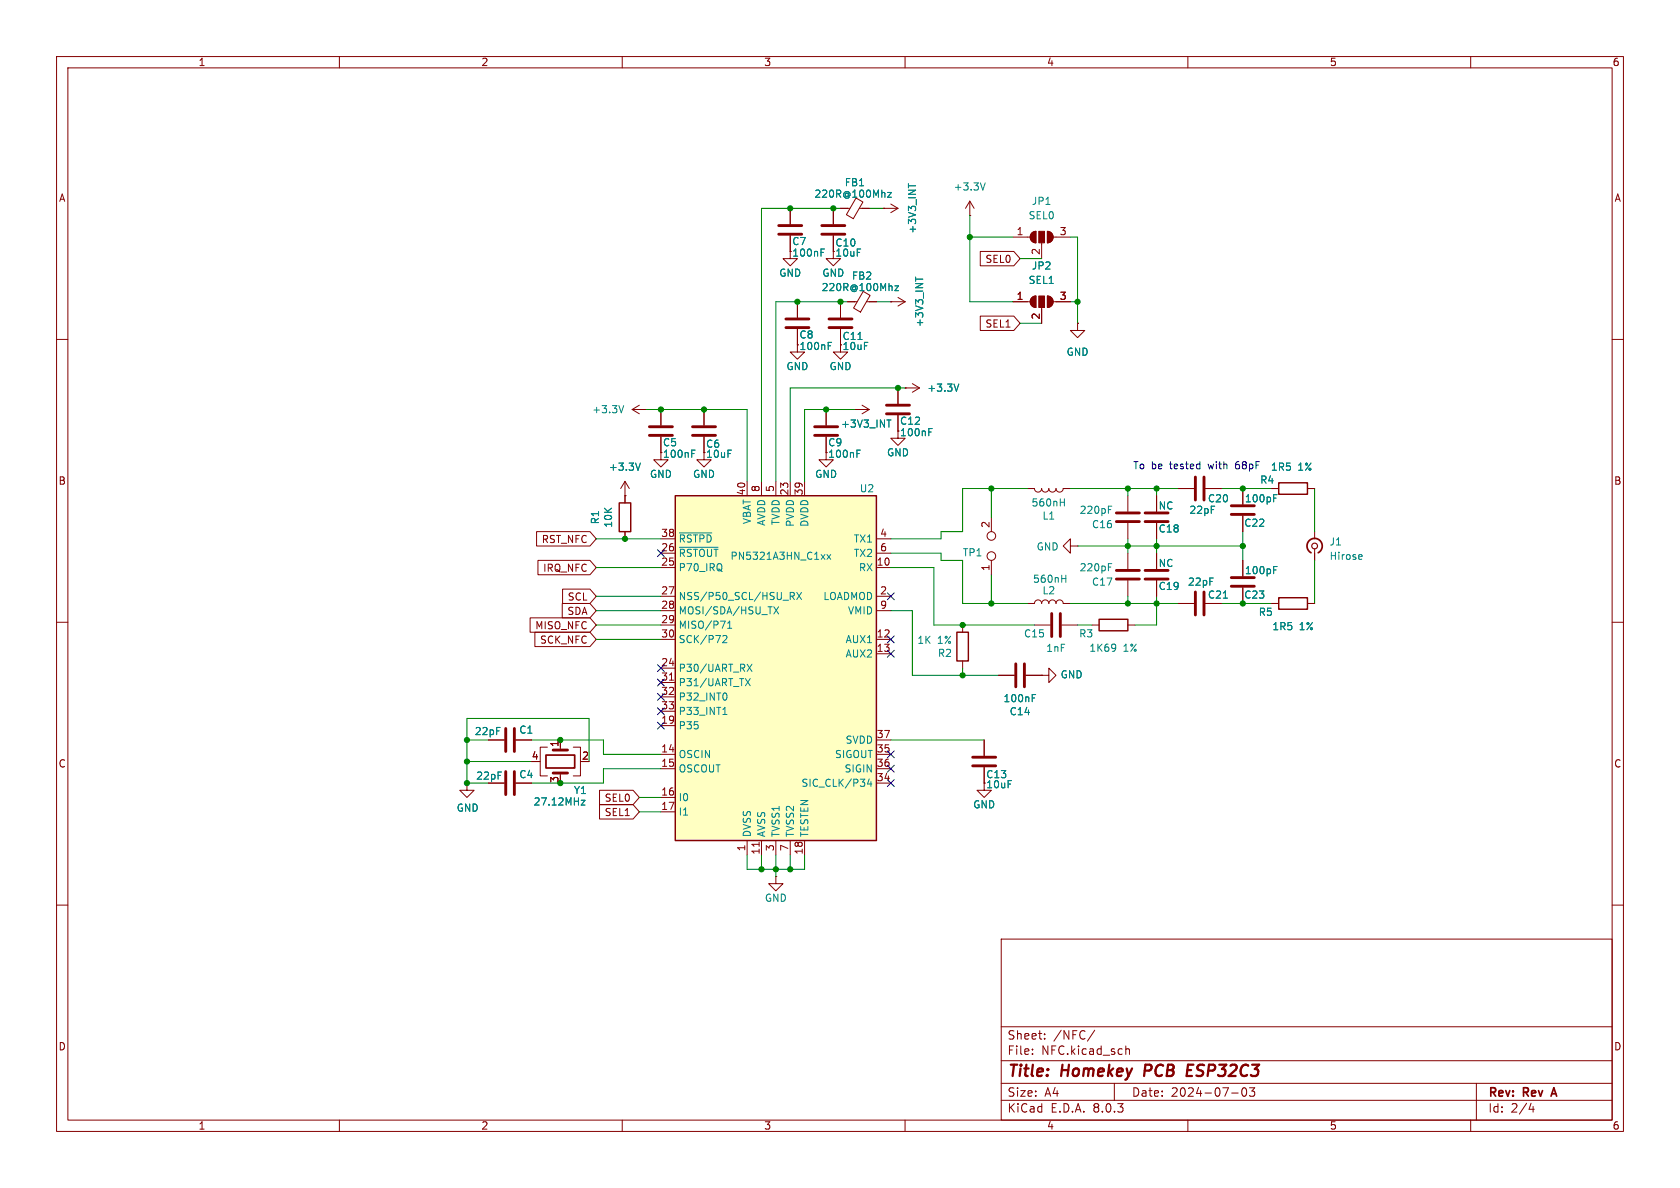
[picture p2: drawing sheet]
<svg xmlns="http://www.w3.org/2000/svg" width="297mm" height="210mm" viewBox="0 0 297 210" stroke-linecap="round" stroke-linejoin="round" font-family="sans-serif">
<g fill="none" stroke="#840000" stroke-width=".18">
<path d="M10 10h277v190h-277zM12 12h273v186h-273zM60 10v2M110 10v2M160 10v2M210 10v2M260 10v2M148.6 36.8h1.6M151.3 35l1.3 .7-1.7 3-1.3-.8zM151.9 36.8h1.8M156.2 36.8h.1M156.2 36.8h2.5"/>
<path d="M157.5 36.1l1.2 .7M158.7 36.8l-1.2 .8M171.4 38.1h.1M171.4 35.6l-.7 1.2M171.4 35.6v2.5M171.4 35.6l.8 1.2M10 60h2M141 58.2v4h1.2l-1.2 1.3-1.3-1.3h1.3M141 53.3v2.8M147.3 44.5v1.2h1.3l-1.3 1.3-1.3-1.3h1.3M148.6 58.2v4h1.3l-1.3 1.3-1.3-1.3h1.3M148.6 53.3v2.8"/>
<path d="M149.9 53.3h1.6M152.6 51.5l1.2 .7-1.7 3-1.2-.7zM153.2 53.3h1.7M179.1 53.3h3M179.1 41.9h3M182.4 52.6l.7-.3v2.1a1.02 1.02 0 0 1-.9-.7 1.02 1.02 0 0 1 .2-1.1zM182.4 41.2l.7-.3v2a1.02 1.02 0 0 1-.9-.6 1.02 1.02 0 0 1 .2-1.1zM184.1 42.9v2.8M184.1 54.4v2.8M185.2 52.3a1.02 1.02 0 0 1 1 1 1.02 1.02 0 0 1-1 1.1zM185.2 40.9a1.02 1.02 0 0 1 1 1 1.02 1.02 0 0 1-1 1zM186.2 53.3h3"/>
<path d="M186.2 41.9h3M190.5 57.2v1.2h1.3l-1.3 1.3-1.3-1.3h1.3M190.5 57.2h.1M285 60h2M111.8 72.4l1.2 .8M111.8 72.4h2.5M113 71.6l-1.2 .8M114.3 72.4h.1M116.8 77.2v4.1h1.3l-1.3 1.3-1.2-1.3h1.2M116.8 72.4v2.8M124.5 77.2v4.1h1.2l-1.2 1.3-1.3-1.3h1.3M124.5 72.4v2.8"/>
<path d="M146 77.2v4.1h1.3l-1.3 1.3-1.2-1.3h1.2M146 72.4v2.8M110.5 87.6h.1M110.5 85.1v3.8M110.5 94v1.3M110.5 85.1l-.8 1.3M110.5 85.1l.8 1.3M175.3 91.4v2.6M175.3 99.1v2.5M181.6 86.4h1.3a.64 .64 0 0 0 .6 .6 .64 .64 0 0 0 .6-.6 .64 .64 0 0 0 .7 .6 .64 .64 0 0 0 .6-.6 .64 .64 0 0 0 .7 .6 .64 .64 0 0 0 .6-.6 .64 .64 0 0 0 .6 .6 .64 .64 0 0 0 .7-.6h1.2M189.2 96.5v-1.2l-1.2 1.2 1.2 1.3v-1.3h1.3M190.5 96.5h.1"/>
<path d="M199.4 87.6v2.8M199.4 92.5v2.8M199.4 97.8v2.8M204.5 87.6v2.8M204.5 92.5v2.8M204.5 97.8v2.8M208.3 86.4h2.8M213.1 86.4h2.8M219.7 86.4v2.8M219.7 91.2v2.8M219.7 99.1v2.8M224.8 86.4h1.3"/>
<path d="M231.1 86.4h1.3M232.4 94v1.3M232.4 97v2.1M10 110h2M176.5 119.4h2.8M181.4 119.4h2.7M181.6 106.7h1.3a.64 .64 0 0 1 .6-.7 .64 .64 0 0 1 .6 .7 .64 .64 0 0 1 .7-.7 .64 .64 0 0 1 .6 .7 .64 .64 0 0 1 .7-.7 .64 .64 0 0 1 .6 .7 .64 .64 0 0 1 .6-.7 .64 .64 0 0 1 .7 .7h1.2M182.9 110.5h2.8M184.1 119.4h1.3v-1.3l1.3 1.3-1.3 1.3v-1.3M184.1 119.4h.1M187.7 110.5h2.8M193 110.5h1.3"/>
<path d="M199.4 110.5h1.3M199.4 102.6v2.8M204.5 102.6v2.8M208.3 106.7h2.8M213.1 106.7h2.8M219.7 103.9v2.8M224.8 106.7h1.3M231.1 106.7h1.3M285 110h2M95.2 134.6h.3M96.8 132.1h-1.3v5.1h1.3M99.1 130.8v1.3"/>
<path d="M99.1 136.7v.5M101.3 132.1h1.3v5.1h-1.3M10 160h2M285 160h2M177 166h108v32h-108zM60 198v2M110 198v2M160 198v2M177 194.5h108M177 191.5h108M177 187.5h108M177 181.5h108"/>
<path d="M182.5 186.3v.1M182.5 185.5v.1M184.7 183.6v.1M184.7 182.8v.1M193.5 182.1l-1.3 2M197 191.5v3M199 184.9v1.5M199 185.5l.2-.1 .4 .1 .1 .9M210 198v2M217.7 193.2h1.2M219.7 192.4l.2-.1a.81 .81 0 0 1 .6 .6 .81 .81 0 0 1-.3 .8l-.2 .1a.81 .81 0 0 1-.3-1.4zM220.9 192.3h.9l-.5 .6 .4 .1v.7l-.2 .1h-.4l-.2-.1"/>
<path d="M260 198v2M261 191.5v6.5M270.7 195l-.4 1.1h.9M271 195.6v1"/>
<circle cx="175.3" cy="94.7" r=".76"/>
<circle cx="175.3" cy="98.3" r=".76"/>
</g>
<path d="M232.4 95.2a1.35 1.35 0 0 1 1.3 1 1.35 1.35 0 0 1-.7 1.5M232.4 95.2a1.35 1.35 0 0 0-1.3 1 1.35 1.35 0 0 0 .7 1.5M96.5 133.5h5.1v2.3h-5.1zM274.3 193.4h.8M274.7 192.3l-.5 1.5" fill="none" stroke="#840000" stroke-width=".3"/>
<path d="M202.5 188.2l-.2 2M209.8 190.2h.9M209.9 189.2h.7M210 188.2h1" fill="none" stroke="#840000" stroke-width=".4"/>
<g fill="#840000" stroke="#840000" stroke-width=".18">
<path d="M182.4 52.6l.7-.3v2.1a1.02 1.02 0 0 1-.9-.7 1.02 1.02 0 0 1 .2-1.1z"/>
<path d="M183.6 52.3h1.1v2.1h-1.1z"/>
<path d="M185.2 52.3a1.02 1.02 0 0 1 1 1 1.02 1.02 0 0 1-1 1.1z"/>
<path d="M182.4 41.2l.7-.3v2a1.02 1.02 0 0 1-.9-.6 1.02 1.02 0 0 1 .2-1.1z"/>
<path d="M183.6 40.9h1.1v2h-1.1z"/>
<path d="M185.2 40.9a1.02 1.02 0 0 1 1 1 1.02 1.02 0 0 1-1 1z"/>
</g>
<g fill="none" stroke="#840000" stroke-width=".51">
<path d="M138.9 56.4h4.1M138.9 57.9h4.1M146.6 56.4h4M146.6 57.9h4M114.8 77h4.1M114.8 75.4h4.1M122.4 77h4.1M122.4 75.4h4.1M144 77h4.1M144 75.4h4.1M197.4 90.7h4M197.4 92.2h4"/>
<path d="M202.4 90.7h4.1M202.4 92.2h4.1M211.3 84.3v4.1M212.9 84.3v4.1M217.7 89.4h4M217.7 90.9h4M179.6 117.3v4.1M181.1 117.3v4.1M185.9 108.5v4M187.5 108.5v4M197.4 100.8h4M197.4 102.4h4"/>
<path d="M202.4 100.8h4.1M202.4 102.4h4.1M211.3 104.6v4.1M212.9 104.6v4.1M217.7 102.1h4M217.7 103.6h4M97.8 132.6h2.5M97.8 136.7h2.5"/>
</g>
<g fill="none" stroke="#008484" stroke-width=".18">
<path d="M156.9 34h.7l-.7 .9h.7M160.6 32.5v.7M174.2 32.3l-.5 1.3M158.2 50.5h.7l-.7 .9h.7M110.3 71.7l-.5 1.3M122.3 79.6h.6M146.4 61.1h.4M146.4 60.5h.6M151.5 79.6h.6M151.7 60h.7M113.2 81.9l-.4 1.2M122.3 80.2h.4"/>
<path d="M151.5 80.2h.4M187.4 88.8h.8M188.2 88.2v1.3M196 99.6h.6M196 90.1h.4M196 89.5h.6M225.2 88.1h.4M225.2 87.4h.6M240.4 98l.3 .1 .1 .2-.6 .2M240.7 98.8l-.3 .1M187.7 102.3h.7M188.4 101.7v1.2"/>
<path d="M196 100.2h.4M197.1 113.9l.1 .1a1.07 1.07 0 0 1-.1 1M197.2 114.4l-.1 .2M216.3 105.7h.7M225.2 100.8h.4M225.2 100.1h.6M182.5 123.4h.4M182.5 122.8h.6M102.8 141.5h.6l-.6 .8h.6"/>
</g>
<path d="M109.5 88.9h2v5.1h-2zM226.1 85.3h5v2.1h-5zM194.3 109.5h5.1v2h-5.1zM226.1 105.7h5v2h-5z" fill="none" stroke="#840000" stroke-width=".25"/>
<circle cx="232.4" cy="96.5" r=".51" fill="none" stroke="#840000" stroke-width=".2"/>
<path d="M119.4 87.6h35.5v61h-35.5z" fill="#ffffc2"/>
<path d="M119.4 87.6h35.5v61h-35.5zM169.2 111.8h2v5h-2z" fill="none" stroke="#840000" stroke-width=".25"/>
<g fill="none" stroke="#840000" stroke-width=".18">
<path d="M139.7 36.8v2.8M147.3 36.8v2.8M148.6 36.8h1.3M152.4 36.8h1.3M156.2 36.8h.1M139.7 41.7v4h1.3l-1.3 1.3-1.3-1.3h1.3M141 53.3v2.8M141 58.2v2.8M147.3 41.7v2.8M148.6 53.3v2.8M148.6 58.2v2.8M149.9 53.3h1.2"/>
<path d="M153.7 53.3h1.2M157.5 53.3h.1M157.5 53.3h2.5M158.7 52.6l1.3 .7M160 53.3l-1.3 .8M173.3 44.4h5.9l1.1 1.3-1.1 1.3h-5.9zM173.3 55.9h5.9l1.1 1.3-1.1 1.2h-5.9zM179.1 53.3h2.5M184.1 54.6v2.6M186.7 53.3h2.5M190.5 57.2h.1M116.8 72.4v2.8"/>
<path d="M116.8 77.2v2.8M124.5 72.4v2.8M124.5 77.2v2.8M146 72.4v2.8M146 77.2v2.8M151.1 72.4h.1M151.1 72.4h2.6M152.4 71.6l1.3 .8M153.7 72.4l-1.3 .8M158.7 73.4v4.1h1.3l-1.3 1.2-1.2-1.2h1.2M158.7 68.6v2.8M160 68.6h.1"/>
<path d="M160 68.6h2.6M161.3 67.8l1.3 .8M162.6 68.6l-1.3 .7M94.9 94h9.4l1.1 1.3-1.1 1.2h-9.4zM95.1 99.1h9.2l1.1 1.2-1.1 1.3h-9.2zM110.5 87.6h.1M110.5 87.6v1.3M110.5 94v1.3M116.8 97.8h2.6M116.8 95.3h2.6M132.1 85.1v2.5M134.6 85.1v2.5"/>
<path d="M137.2 85.1v2.5M139.7 85.1v2.5M142.2 85.1v2.5M154.9 97.8h2.6M154.9 95.3h2.6M204.5 87.6v2.8M204.5 92.5v2.8M204.5 97.8v2.8M208.3 86.4h2.8M213.1 86.4h2.8M219.7 86.4v2.8M219.7 91.2v2.8"/>
<path d="M219.7 99.1v2.8M224.8 86.4h1.3M231.1 86.4h1.3M93.7 109.2h10.6l1.1 1.3-1.1 1.3h-10.6zM94.6 111.8h9.7l1.1 1.2-1.1 1.3h-9.7zM99.4 106.7h4.9l1.1 1.3-1.1 1.2h-4.9zM99.5 104.1h4.8l1.1 1.3-1.1 1.3h-4.8zM116.8 100.3h2.6M116.8 113h2.6M116.8 105.4h2.6M116.8 118.1h2.6M116.8 108h2.6"/>
<path d="M116.8 110.5h2.6M154.9 100.3h2.6M154.9 113h2.6M154.9 115.6h2.6M154.9 105.4h2.6M154.9 108h2.6M170.2 110.5v1.3M170.2 116.8v1.3M176.5 119.4h2.8M181.4 119.4h2.7M184.1 119.4h.1M204.5 102.6v2.8"/>
<path d="M208.3 106.7h2.8M213.1 106.7h2.8M219.7 103.9v2.8M224.8 106.7h1.3M231.1 106.7h1.3M82.5 138.4v1.3h1.3l-1.3 1.3-1.2-1.3h1.2M82.5 138.4h.1M86.4 138.4h2.8M86.4 130.8h2.8M91.2 138.4h2.8M91.2 130.8h2.8M99.1 130.8v1.3"/>
<path d="M106 139.7h5.9l1.1 1.3-1.1 1.2h-5.9zM116.8 133.4h2.6M116.8 135.9h2.6M116.8 128.3h2.6M116.8 120.7h2.6M116.8 123.2h2.6M116.8 125.7h2.6M118.4 120.2h.7M154.9 133.4h2.6M154.9 135.9h2.6M154.9 138.4h2.6M154.9 130.8h2.6"/>
<path d="M174 135.6v4.1h1.3l-1.3 1.3-1.3-1.3h1.3M174 130.8v2.8M106 142.2h5.9l1.1 1.3-1.1 1.3h-5.9zM116.8 141h2.6M116.8 143.5h2.6M132.1 148.6v2.5M134.2 148.9v.7M134.6 148.6v2.5M137.2 154.9v1.3h1.2l-1.2 1.3-1.3-1.3h1.3M137.2 154.9h.1M137.2 148.6v2.5M139.7 148.6v2.5"/>
<path d="M142.2 148.6v2.5"/>
</g>
<g fill="none" stroke="#008484" stroke-width=".18">
<path d="M156.9 34h.7l-.7 .9h.7M160.6 32.5v.7M145.1 44.6h.5M145.1 44h.6M158.2 50.5h.7l-.7 .9h.7M161.9 49v.7M122.3 79.6h.6M146.4 61.1h.4M146.4 60.5h.6M151.5 79.6h.6M151.7 60h.7M156.8 74.2h.7"/>
<path d="M164.2 76.4h.4M164.2 75.8h.6M169.5 67.9l-.4 1.3M113.2 81.9l-.4 1.2M120.1 96.7h6.8M120.1 94.2h5.7M122.3 80.2h.4M145.2 98l.6 .9M145.8 98l-.6 .9M146.2 98l.7 .9M146.9 98l-.7 .9M151.5 80.2h.4"/>
<path d="M225.2 88.1h.4M225.2 87.4h.6M127.8 112.5l.5-.2 .2 .4-.8 .9h.8M128.6 111.1h.8M128.6 110.2l.4-.4v1.3M131.8 120l.8 1.2M132.1 117.4l.8 1.3M132.6 120l-.8 1.2M132.9 117.4l-.8 1.3M136.8 107.3l.8 1.2M137.6 107.3l-.8 1.2M139.7 104.7h.5l.2 .3-.1 .3-.6 .1"/>
<path d="M140 105.4l.4 .6M140.9 104.7l.8 1.3M141.7 104.7l-.8 1.3M216.3 105.7h.7M225.2 100.8h.4M225.2 100.1h.6M127.8 126.3h.7M128 125.2l.2-.2v1.3M128.4 122.6l.1 .4-.1 .6M153.7 137.7l-.3 .9h.8M154 138.2v.8M182.5 123.4h.4"/>
<path d="M182.5 122.8h.6M102.8 141.5h.6l-.6 .8h.6"/>
</g>
<path d="M137.7 39.9h4M145.3 39.9h4.1M137.7 41.4h4M145.3 41.4h4.1M156.7 71.6h4.1M156.7 73.2h4.1M89.4 128.8v4M89.4 136.4v4.1M90.9 128.8v4M90.9 136.4v4.1M172 135.4h4M172 133.9h4" fill="none" stroke="#840000" stroke-width=".51"/>
<g fill="none" stroke="#008400" stroke-width=".18">
<path d="M148.6 36.8h-14v48.3M153.7 36.8h2.5M171.4 38.1v15.2h7.7M149.9 53.3h-12.7v31.8M154.9 53.3h2.6M171.4 41.9h7.7M180.3 57.2h3.8M180.3 45.7h3.8M189.2 53.3h1.3M189.2 41.9h1.3v15.3M114.3 72.4h17.8v12.7M151.1 72.4h-8.9v12.7"/>
<path d="M160 68.6h-20.3v16.5M105.4 95.3h11.4M157.5 97.8h8.9v1.3h3.8v7.6h11.4M175.3 86.4v5M181.6 86.4h-11.4v7.6h-3.8v1.3h-8.9M189.2 86.4h19.1M190.5 96.5h29.2M199.4 86.4v1.2M199.4 95.3v2.5M204.5 86.4v1.2M204.5 95.3v2.5M215.9 86.4h8.9"/>
<path d="M219.7 94v5.1M232.4 86.4v7.6M232.4 99.1v7.6M105.4 110.5h11.4M105.4 100.3h11.4M105.4 108h11.4M105.4 113h11.4M105.4 105.4h11.4M157.5 108h3.8v11.4h15.2M157.5 100.3h7.6v10.2h17.8M170.2 118.1v1.3M175.3 101.6v5.1"/>
<path d="M189.2 106.7h19.1M190.5 110.5h2.5M199.4 105.4v1.3M204.5 105.4v5.1h-3.8M215.9 106.7h8.9M82.5 134.6h11.5M82.5 130.8h3.9M94 130.8h12.7v2.6h10.1M104.1 134.6v-7.6h-21.6v11.4h3.9M116.8 135.9h-10.1v2.5h-12.7M157.5 130.8h16.5M113 143.5h3.8"/>
<path d="M113 141h3.8M132.1 151.1v2.6h10.1v-2.6M134.6 151.1v2.6M137.2 151.1v3.8M139.7 151.1v2.6"/>
</g>
<g fill="none" stroke="#000084" stroke-width=".18">
<path d="M116.2 97.2l1.2 1.2M117.4 97.2l-1.2 1.2M116.2 117.5l1.2 1.2M117.4 117.5l-1.2 1.2M156.9 112.4l1.2 1.2M156.9 115l1.2 1.2M156.9 104.8l1.2 1.2M158.1 112.4l-1.2 1.2M158.1 115l-1.2 1.2M158.1 104.8l-1.2 1.2M116.2 120l1.2 1.3M116.2 122.6l1.2 1.2"/>
<path d="M116.2 125.1l1.2 1.2M116.2 127.7l1.2 1.2M117.4 120l-1.2 1.3M117.4 122.6l-1.2 1.2M117.4 125.1l-1.2 1.2M117.4 127.7l-1.2 1.2M156.9 135.3l1.2 1.2M156.9 132.7l1.2 1.3M156.9 137.8l1.2 1.2M158.1 135.3l-1.2 1.2M158.1 132.7l-1.2 1.3M158.1 137.8l-1.2 1.2"/>
</g>
<g fill="#008400" stroke="#008400" stroke-width=".18">
<circle cx="219.7" cy="106.7" r=".46"/>
<circle cx="219.7" cy="96.5" r=".46"/>
<circle cx="204.5" cy="96.5" r=".46"/>
<circle cx="204.5" cy="106.7" r=".46"/>
<circle cx="219.7" cy="86.4" r=".46"/>
<circle cx="170.2" cy="119.4" r=".46"/>
<circle cx="141" cy="53.3" r=".46"/>
<circle cx="148.6" cy="53.3" r=".46"/>
<circle cx="146" cy="72.4" r=".46"/>
<circle cx="137.2" cy="153.7" r=".46"/>
<circle cx="134.6" cy="153.7" r=".46"/>
<circle cx="99.1" cy="130.8" r=".46"/>
<circle cx="139.7" cy="153.7" r=".46"/>
<circle cx="82.5" cy="138.4" r=".46"/>
<circle cx="82.5" cy="130.8" r=".46"/>
<circle cx="82.5" cy="134.6" r=".46"/>
<circle cx="99.1" cy="138.4" r=".46"/>
<circle cx="199.4" cy="106.7" r=".46"/>
<circle cx="199.4" cy="96.5" r=".46"/>
<circle cx="175.3" cy="86.4" r=".46"/>
<circle cx="204.5" cy="86.4" r=".46"/>
<circle cx="199.4" cy="86.4" r=".46"/>
<circle cx="170.2" cy="110.5" r=".46"/>
<circle cx="175.3" cy="106.7" r=".46"/>
<circle cx="158.7" cy="68.6" r=".46"/>
<circle cx="124.5" cy="72.4" r=".46"/>
<circle cx="110.5" cy="95.3" r=".46"/>
<circle cx="116.8" cy="72.4" r=".46"/>
<circle cx="147.3" cy="36.8" r=".46"/>
<circle cx="139.7" cy="36.8" r=".46"/>
<circle cx="171.4" cy="41.9" r=".46"/>
<circle cx="190.5" cy="53.3" r=".46"/>
</g>
<g font-size="2.8" fill="#840000">
<text x="178" y="190.9">Title:</text>
<text x="187.7" y="190.9">Homekey</text>
<text x="203.1" y="190.9">PCB</text>
<text x="211.4" y="190.9">ESP32C3</text>
</g>
<g font-size="2.1" fill="#840000">
<text x="178" y="184">Sheet:</text>
<text x="186.2" y="184">/NFC/</text>
<text x="178" y="186.7">File:</text>
<text x="184.1" y="186.7">NFC.kicad_sch</text>
<text x="178" y="196.9">KiCad</text>
<text x="178" y="194.1">Size:</text>
<text x="184.7" y="194.1">A4</text>
<text x="185.7" y="196.9">E.D.A.</text>
<text x="193.3" y="196.9">8.0.3</text>
<text x="200" y="194.1">Date:</text>
<text x="207" y="194.1">2024-07-03</text>
<text x="263" y="194.3">Rev:</text>
<text x="263" y="196.9">Id:</text>
<text x="267.1" y="196.9">2/4</text>
<text x="269.4" y="194.3">Rev</text>
<text x="275.1" y="194.3">A</text>
</g>
<g font-size="1.8" fill="#840000">
<text x="35" y="11.9">1</text>
<text x="85" y="11.9">2</text>
<text x="135" y="11.9">3</text>
<text x="185" y="11.9">4</text>
<text x="235" y="11.9">5</text>
<text x="285" y="11.9">6</text>
<text x="10.3" y="35.9">A</text>
<text x="285.3" y="35.9">A</text>
<text x="179.6" y="41.7">1</text>
<text x="187.3" y="41.7">3</text>
<text x="174.1" y="46.7">SEL0</text>
<text x="183.9" y="45.2" transform="rotate(-90 183.9 45.2)">2</text>
<text x="179.6" y="53.1">1</text>
<text x="187.3" y="53.1">3</text>
<text x="174.1" y="58.1">SEL1</text>
<text x="183.9" y="56.6" transform="rotate(-90 183.9 56.6)">2</text>
<text x="148.9" y="62.1">10uF</text>
<text x="146.3" y="81.1">100nF</text>
<text x="10.3" y="85.9">B</text>
<text x="131.8" y="87.7" transform="rotate(-90 131.8 87.7)">40</text>
<text x="134.4" y="87.1" transform="rotate(-90 134.4 87.1)">8</text>
<text x="136.9" y="87.1" transform="rotate(-90 136.9 87.1)">5</text>
<text x="139.4" y="87.7" transform="rotate(-90 139.4 87.7)">23</text>
<text x="142" y="87.7" transform="rotate(-90 142 87.7)">39</text>
<text x="285.3" y="85.9">B</text>
<text x="116.8" y="95">38</text>
<text x="155.5" y="95">4</text>
<text x="175" y="93.4" transform="rotate(-90 175 93.4)">2</text>
<text x="95.7" y="96.2">RST_NFC</text>
<text x="95.9" y="101.3">IRQ_NFC</text>
<text x="116.8" y="100.1">25</text>
<text x="116.8" y="97.5">26</text>
<text x="154.9" y="100.1">10</text>
<text x="155.5" y="97.5">6</text>
<text x="175" y="101" transform="rotate(-90 175 101)">1</text>
<text x="100.3" y="106.4">SCL</text>
<text x="116.8" y="105.2">27</text>
<text x="116.8" y="107.7">28</text>
<text x="155.5" y="105.2">2</text>
<text x="155.5" y="107.7">9</text>
<text x="94.5" y="111.4">MISO_NFC</text>
<text x="95.4" y="114">SCK_NFC</text>
<text x="100.2" y="108.9">SDA</text>
<text x="116.8" y="110.2">29</text>
<text x="116.8" y="112.8">30</text>
<text x="154.9" y="112.8">12</text>
<text x="116.8" y="117.9">24</text>
<text x="154.9" y="115.3">13</text>
<text x="116.8" y="120.4">31</text>
<text x="116.8" y="122.9">32</text>
<text x="116.8" y="125.5">33</text>
<text x="116.8" y="128">19</text>
<text x="154.9" y="130.6">37</text>
<text x="10.3" y="135.9">C</text>
<text x="93.9" y="134.4">4</text>
<text x="98.8" y="132.2" transform="rotate(-90 98.8 132.2)">1</text>
<text x="102.8" y="134.4">2</text>
<text x="116.8" y="133.1">14</text>
<text x="116.8" y="135.6">15</text>
<text x="154.9" y="133.1">35</text>
<text x="154.9" y="135.6">36</text>
<text x="285.3" y="135.9">C</text>
<text x="98.8" y="138.5" transform="rotate(-90 98.8 138.5)">3</text>
<text x="106.8" y="141.9">SEL0</text>
<text x="116.8" y="140.7">16</text>
<text x="116.8" y="143.3">17</text>
<text x="154.9" y="138.2">34</text>
<text x="106.8" y="144.5">SEL1</text>
<text x="131.8" y="150.6" transform="rotate(-90 131.8 150.6)">1</text>
<text x="134.4" y="151.2" transform="rotate(-90 134.4 151.2)">11</text>
<text x="136.9" y="150.6" transform="rotate(-90 136.9 150.6)">3</text>
<text x="139.4" y="150.6" transform="rotate(-90 139.4 150.6)">7</text>
<text x="142" y="151.2" transform="rotate(-90 142 151.2)">18</text>
<text x="10.3" y="185.9">D</text>
<text x="285.3" y="185.9">D</text>
<text x="35" y="199.9">1</text>
<text x="85" y="199.9">2</text>
<text x="135" y="199.9">3</text>
<text x="185" y="199.9">4</text>
<text x="235" y="199.9">5</text>
<text x="285" y="199.9">6</text>
</g>
<g font-size="1.8" fill="#008484">
<text x="143.9" y="35.2">220R@100Mhz</text>
<text x="149.2" y="33.1">FB1</text>
<text x="168.5" y="33.9">+3.3V</text>
<text x="162.2" y="41.4" transform="rotate(-90 162.2 41.4)">+3V3_INT</text>
<text x="181.8" y="39">SEL0</text>
<text x="182.3" y="36.4">JP1</text>
<text x="140" y="43.5">C7</text>
<text x="140" y="45.6">100nF</text>
<text x="147.6" y="43.8">C10</text>
<text x="147.6" y="45.6">10uF</text>
<text x="182.3" y="47.9">JP2</text>
<text x="137.7" y="49.1">GND</text>
<text x="145.2" y="51.7">220R@100Mhz</text>
<text x="145.3" y="49.1">GND</text>
<text x="150.5" y="49.6">FB2</text>
<text x="181.8" y="50.4">SEL1</text>
<text x="163.4" y="57.9" transform="rotate(-90 163.4 57.9)">+3V3_INT</text>
<text x="138.9" y="65.6">GND</text>
<text x="141.2" y="60">C8</text>
<text x="141.2" y="62.1">100nF</text>
<text x="146.6" y="65.6">GND</text>
<text x="148.9" y="60.3">C11</text>
<text x="188.5" y="63.1">GND</text>
<text x="163.8" y="69.4">+3.3V</text>
<text x="104.6" y="73.3">+3.3V</text>
<text x="148.6" y="75.8">+3V3_INT</text>
<text x="159" y="77.3">100nF</text>
<text x="159" y="75.3">C12</text>
<text x="107.5" y="83.4">+3.3V</text>
<text x="117.1" y="79.1">C5</text>
<text x="117.1" y="81.1">100nF</text>
<text x="124.7" y="79.3">C6</text>
<text x="124.7" y="81.1">10uF</text>
<text x="146.3" y="79.1">C9</text>
<text x="156.7" y="80.9">GND</text>
<text x="224.6" y="83.4">1R5</text>
<text x="229.4" y="83.4">1%</text>
<text x="114.8" y="84.7">GND</text>
<text x="122.4" y="84.7">GND</text>
<text x="144" y="84.7">GND</text>
<text x="151.9" y="87.2">U2</text>
<text x="182.3" y="89.7">560nH</text>
<text x="213.4" y="89">C20</text>
<text x="220" y="89">100pF</text>
<text x="222.7" y="85.7">R4</text>
<text x="106.1" y="92.8" transform="rotate(-90 106.1 92.8)">R1</text>
<text x="108.4" y="93.4" transform="rotate(-90 108.4 93.4)">10K</text>
<text x="132.9" y="92.8" transform="rotate(-90 132.9 92.8)">VBAT</text>
<text x="135.5" y="93.1" transform="rotate(-90 135.5 93.1)">AVDD</text>
<text x="138" y="92.9" transform="rotate(-90 138 92.9)">TVDD</text>
<text x="140.6" y="93.2" transform="rotate(-90 140.6 93.2)">PVDD</text>
<text x="143.1" y="93.2" transform="rotate(-90 143.1 93.2)">DVDD</text>
<text x="184.2" y="92">L1</text>
<text x="190.8" y="91">220pF</text>
<text x="192.9" y="93.6">C16</text>
<text x="204.7" y="90.3">NC</text>
<text x="204.7" y="94.3">C18</text>
<text x="210.2" y="91">22pF</text>
<text x="219.9" y="93.3">C22</text>
<text x="119.9" y="101.2">P70_IRQ</text>
<text x="119.9" y="98.7">~{RSTOUT}</text>
<text x="119.9" y="96.1">~{RSTPD}</text>
<text x="129" y="99.2">PN5321A3HN_C1xx</text>
<text x="150.8" y="96.1">TX1</text>
<text x="150.8" y="98.7">TX2</text>
<text x="151.7" y="101.2">RX</text>
<text x="170.1" y="98.6">TP1</text>
<text x="183.2" y="97.5">GND</text>
<text x="190.8" y="101.2">220pF</text>
<text x="204.7" y="100.4">NC</text>
<text x="220" y="101.7">100pF</text>
<text x="235" y="96.6">J1</text>
<text x="235" y="99.2">Hirose</text>
<text x="119.9" y="106.3">NSS/P50_SCL/HSU_RX</text>
<text x="145.5" y="106.3">LOADMOD</text>
<text x="182.5" y="103.2">560nH</text>
<text x="184.2" y="105.3">L2</text>
<text x="192.9" y="103.7">C17</text>
<text x="204.7" y="104.5">C19</text>
<text x="209.9" y="103.7">22pF</text>
<text x="213.4" y="106">C21</text>
<text x="219.9" y="106">C23</text>
<text x="119.9" y="108.8">MOSI/SDA/HSU_TX</text>
<text x="119.9" y="111.4">MISO/P71</text>
<text x="119.9" y="113.9">SCK/P72</text>
<text x="149.4" y="113.9">AUX1</text>
<text x="149.8" y="108.8">VMID</text>
<text x="180.9" y="112.9">C15</text>
<text x="190.7" y="112.9">R3</text>
<text x="222.4" y="109.1">R5</text>
<text x="224.8" y="111.6">1R5</text>
<text x="229.7" y="111.6">1%</text>
<text x="119.9" y="119">P30/UART_RX</text>
<text x="149.4" y="116.4">AUX2</text>
<text x="162.1" y="114">1K</text>
<text x="165.7" y="116.3">R2</text>
<text x="165.7" y="114">1%</text>
<text x="184.9" y="115.4">1nF</text>
<text x="192.5" y="115.4">1K69</text>
<text x="198.6" y="115.4">1%</text>
<text x="119.9" y="121.5">P31/UART_TX</text>
<text x="119.9" y="124.1">P32_INT0</text>
<text x="177.3" y="124.3">100nF</text>
<text x="187.4" y="120.1">GND</text>
<text x="83.8" y="130.1">22pF</text>
<text x="91.7" y="129.9">C1</text>
<text x="119.9" y="129.1">P35</text>
<text x="119.9" y="126.6">P33_INT1</text>
<text x="149.4" y="131.7">SVDD</text>
<text x="178.4" y="126.6">C14</text>
<text x="91.7" y="137.8">C4</text>
<text x="119.9" y="134.2">OSCIN</text>
<text x="119.9" y="136.8">OSCOUT</text>
<text x="147.5" y="134.2">SIGOUT</text>
<text x="149.2" y="136.8">SIGIN</text>
<text x="174.3" y="137.8">C13</text>
<text x="80.6" y="143.7">GND</text>
<text x="84.1" y="138">22pF</text>
<text x="94.2" y="142.6">27.12MHz</text>
<text x="101.4" y="140.6">Y1</text>
<text x="119.9" y="141.8">I0</text>
<text x="141.6" y="139.3">SIC_CLK/P34</text>
<text x="172" y="143.1">GND</text>
<text x="174.3" y="139.5">10uF</text>
<text x="119.9" y="144.4">I1</text>
<text x="132.9" y="148.1" transform="rotate(-90 132.9 148.1)">DVSS</text>
<text x="135.5" y="148.1" transform="rotate(-90 135.5 148.1)">AVSS</text>
<text x="138" y="148.1" transform="rotate(-90 138 148.1)">TVSS1</text>
<text x="140.6" y="148.1" transform="rotate(-90 140.6 148.1)">TVSS2</text>
<text x="143.1" y="148.1" transform="rotate(-90 143.1 148.1)">TESTEN</text>
<text x="135.1" y="159.6">GND</text>
</g>
<g font-size="1.8" fill="#0000c2">
<text x="200.2" y="83.2">To be</text>
<text x="206.9" y="83.2">tested</text>
<text x="213.9" y="83.2">with</text>
<text x="218.9" y="83.2">68pF</text>
</g>
</svg>
